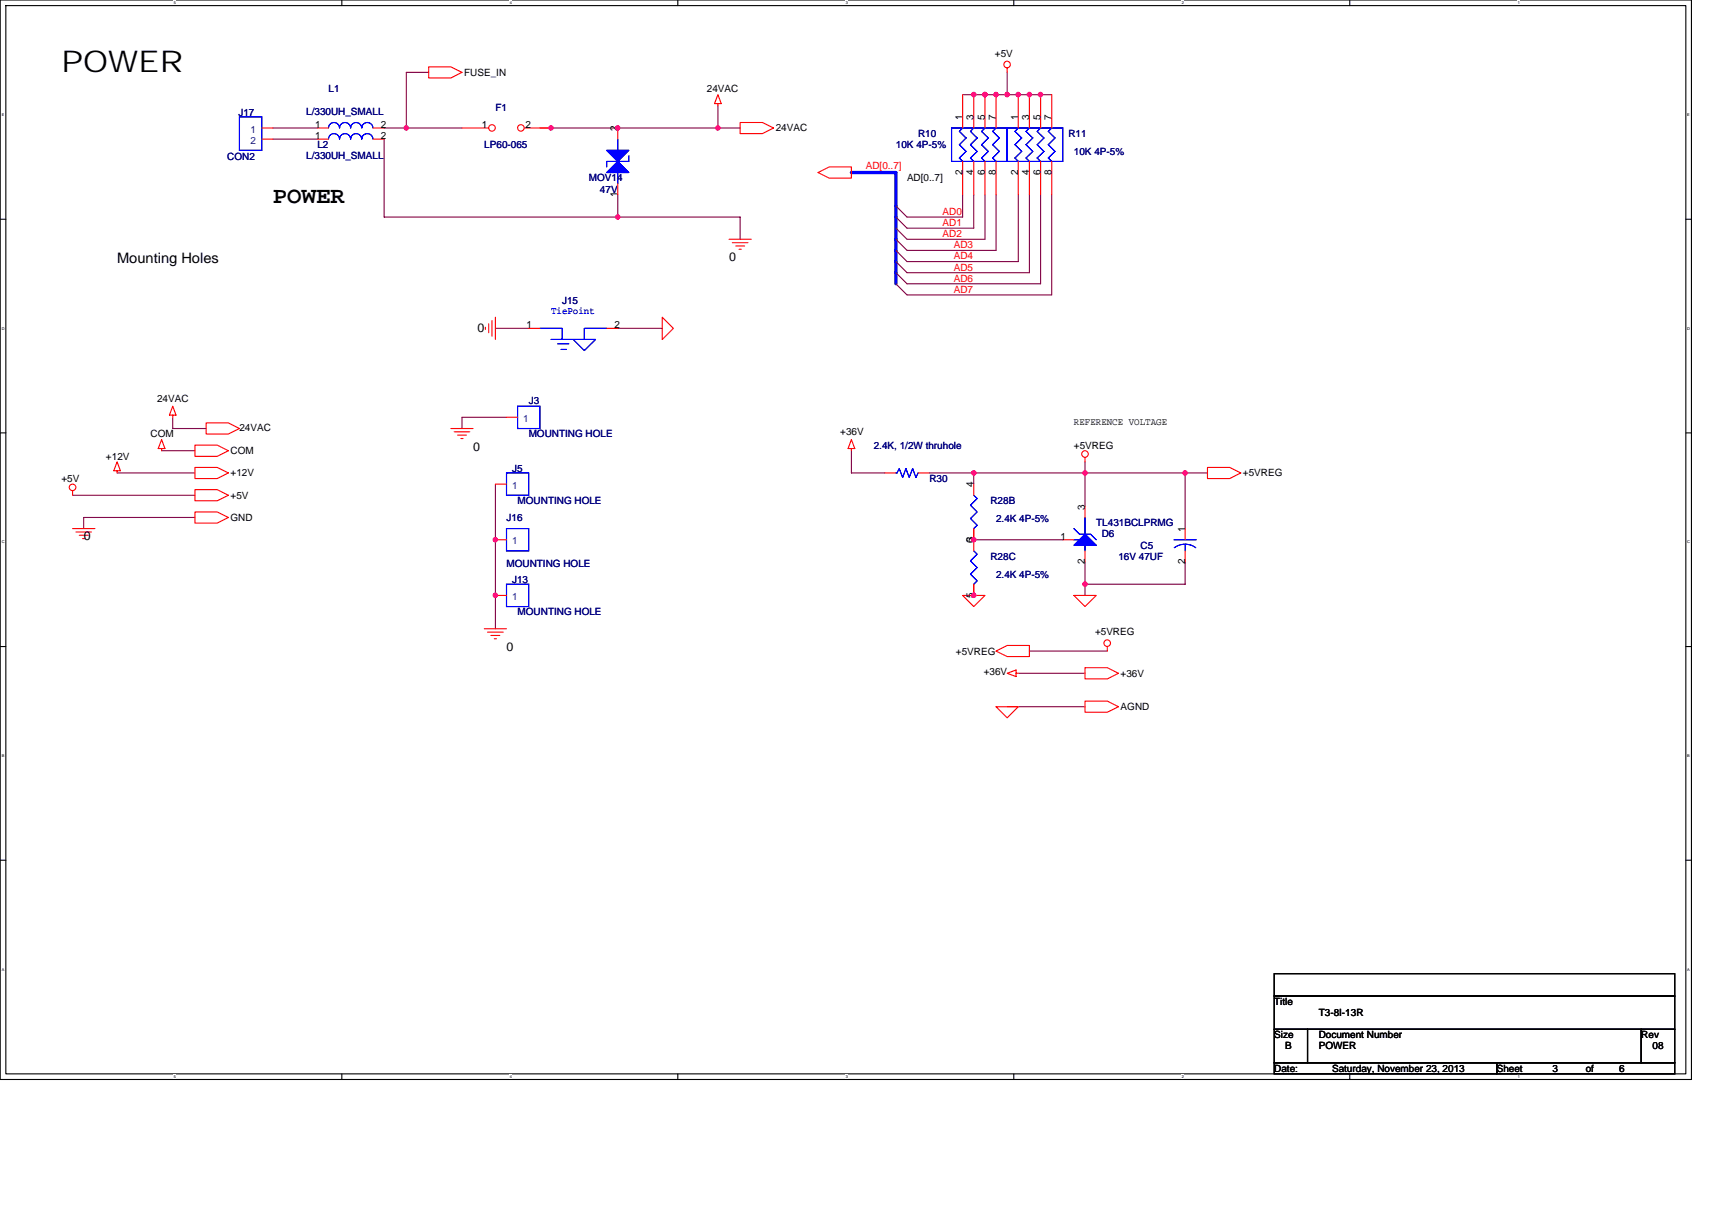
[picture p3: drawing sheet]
<svg xmlns="http://www.w3.org/2000/svg" width="297mm" height="210mm" viewBox="0 0 297 210" stroke-linecap="round" stroke-linejoin="round" font-family="sans-serif">
<path d="M0 0h293.5v187.3h-293.5zM1 1h291.5v185.3h-291.5z" fill="none" stroke="#000" stroke-width=".19"/>
<g fill="#fff">
<path d="M30.2 .1h.3v.8h-.3z"/>
<path d="M30.2 186.4h.3v.8h-.3z"/>
</g>
<path d="M59.3 0v1M59.3 186.3v1" fill="none" stroke="#000" stroke-width=".19"/>
<g fill="#fff">
<path d="M88.5 .1h.3v.8h-.3z"/>
<path d="M88.5 186.4h.3v.8h-.3z"/>
</g>
<path d="M117.6 0v1M117.6 186.3v1" fill="none" stroke="#000" stroke-width=".19"/>
<g fill="#fff">
<path d="M146.7 .1h.4v.8h-.4z"/>
<path d="M146.7 186.4h.4v.8h-.4z"/>
</g>
<path d="M175.9 0v1M175.9 186.3v1" fill="none" stroke="#000" stroke-width=".19"/>
<g fill="#fff">
<path d="M205 .1h.4v.8h-.4z"/>
<path d="M205 186.4h.4v.8h-.4z"/>
</g>
<path d="M234.2 0v1M234.2 186.3v1" fill="none" stroke="#000" stroke-width=".19"/>
<g fill="#fff">
<path d="M263.3 .1h.4v.8h-.4z"/>
<path d="M263.3 186.4h.4v.8h-.4z"/>
<path d="M.3 19.5h.4v.8h-.4z"/>
<path d="M292.8 19.5h.4v.8h-.4z"/>
<path d="M.3 56.6h.5v.7h-.5z"/>
<path d="M292.8 56.6h.4v.7h-.4z"/>
</g>
<path d="M0 38h1M292.5 38h1" fill="none" stroke="#000" stroke-width=".19"/>
<g fill="#fff">
<path d="M.3 93.6h.5v.8h-.5z"/>
<path d="M292.8 93.6h.4v.8h-.4z"/>
</g>
<path d="M0 75.1h1M292.5 75.1h1" fill="none" stroke="#000" stroke-width=".19"/>
<g fill="#fff">
<path d="M.3 130.7h.4v.7h-.4z"/>
<path d="M292.8 130.7h.4v.7h-.4z"/>
</g>
<path d="M0 112.2h1M292.5 112.2h1" fill="none" stroke="#000" stroke-width=".19"/>
<g fill="#fff">
<path d="M.3 167.7h.4v.8h-.4z"/>
<path d="M292.8 167.7h.4v.8h-.4z"/>
</g>
<path d="M0 149.2h1M292.5 149.2h1M221.1 178.6h5.8v5.8h-5.8zM221.1 168.9h69.5v3.9h-69.5zM221.1 172.8h69.5v5.8h-69.5zM226.9 178.6h57.9v5.8h-57.9zM284.8 178.6h5.8v5.8h-5.8zM221.1 184.4h38.6v1.9h-38.6zM259.7 184.4h30.9v1.9h-30.9z" fill="none" stroke="#000" stroke-width=".19"/>
<g fill="none" stroke="#800040" stroke-width=".19">
<path d="M74.4 12.6h-3.9v9.6M124.6 18.4v3.8M167 16.4h15.5M174.7 12.6v3.8M47.3 24.1h7.8M47.3 22.2h7.8M66.7 22.2h13.5M66.7 24.1v13.6h61.7v3.8M93.7 22.2h34.7M107.2 33.8v3.9M167 33.8v3.9h-9.6l-2-2M168.9 33.8v5.8h-11.5l-2-1.9"/>
<path d="M170.9 33.8v7.7h-13.5l-2-1.9M172.8 33.8v9.6h-15.4l-2-1.9M176.7 33.8v11.6h-19.3l-2-2M178.6 33.8v13.5h-21.2l-2-1.9M180.5 33.8v15.4h-23.1l-2-1.9M182.5 33.8v17.4h-25.1l-2-2M86 57h5.7M107.2 57h7.7M28 78.2h5.8M30 72.4v1.9h5.8M87.9 72.4h-7.7v1.9M147.7 78.2v3.8h5.8"/>
<path d="M12.6 85.9h21.2M20.3 82h13.5M33.8 89.8h-19.3v1.9M86 84v25.1M161.2 82h48.3M168.9 82v2M168.9 91.7v1.9h15.5M188.3 97.5v3.8h17.3v-3.8M188.3 80.1v7.7M205.6 82v9.7M168.9 101.3v2M176.7 116.8h11.6"/>
<path d="M178.6 112.9h13.5M188.3 101.3v2M174.7 122.6h13.6"/>
</g>
<g fill="#f0f" stroke="#f0f" stroke-width=".19">
<circle cx="70.5" cy="22.2" r=".38"/>
<circle cx="107.2" cy="37.6" r=".38"/>
<circle cx="95.6" cy="22.2" r=".38"/>
<circle cx="107.2" cy="22.2" r=".38"/>
<circle cx="124.5" cy="22.2" r=".38"/>
<circle cx="172.8" cy="16.4" r=".38"/>
<circle cx="180.5" cy="16.4" r=".38"/>
<circle cx="170.9" cy="16.4" r=".38"/>
<circle cx="169" cy="16.4" r=".38"/>
<circle cx="176.7" cy="16.4" r=".38"/>
<circle cx="174.7" cy="16.4" r=".38"/>
<circle cx="85.9" cy="103.3" r=".38"/>
<circle cx="85.9" cy="93.6" r=".38"/>
<circle cx="178.6" cy="16.4" r=".38"/>
<circle cx="169" cy="93.6" r=".38"/>
<circle cx="188.3" cy="101.3" r=".38"/>
<circle cx="169" cy="103.3" r=".38"/>
<circle cx="205.6" cy="82" r=".38"/>
<circle cx="169" cy="82" r=".38"/>
<circle cx="188.3" cy="82" r=".38"/>
</g>
<path d="M147.7 29.9h7.7v19.3" fill="none" stroke="#00f" stroke-width=".57"/>
<g fill="none" stroke="#f00" stroke-width=".19">
<path d="M74.4 11.6h3.8l2 1-2 .9h-3.8zM124.6 16.4l.5 1.6h-1.1zM124.6 18v.4M174.7 11.8v.8M45.4 22.2h1.9M45.4 24.1h1.9M55.1 22.2h1.9M64.7 22.2h2M107.2 22.2v1.9M107.2 31.9v1.9M128.4 21.3h3.9l1.9 .9-1.9 1h-3.9zM141.9 29.9l2-.9h3.8v1.9h-3.8z"/>
<path d="M84.2 56.8v.3M84.8 56.2v1.5M85.4 55.6v2.7M86 55v3.9M91.7 57h2M105.3 57h1.9M114.9 55l1.9 2-1.9 1.9zM126.5 41.5h3.8M127.1 42.1h2.7M127.7 42.7h1.5M128.2 43.2h.4M28 76.3l.6 1.5h-1.2z"/>
<path d="M28 77.8v.4M30 70.5l.5 1.5h-1.1zM30 72v.4M33.8 77.2h3.9l1.9 1-1.9 1h-3.9zM35.8 73.4h3.8l1.9 .9-1.9 1h-3.8zM78.2 74.3h3.9M78.8 74.9h2.7M79.4 75.5h1.5M80 76.1h.3M87.9 72.4h1.9M147.7 76.3l.6 1.5h-1.2zM147.7 77.8v.4"/>
<path d="M188.3 79.4v.7M12.6 91.7h3.9M12.6 85.1v.8M13.2 92.3h2.7M13.8 92.9h1.5M14.3 93.4h.4M20.3 80.1l.6 1.6h-1.2zM20.3 81.7v.3M33.8 84.9h3.9l1.9 1-1.9 1h-3.9zM33.8 81.1h3.9l1.9 .9-1.9 1h-3.9zM33.8 88.8h3.9l1.9 1-1.9 .9h-3.9zM86 93.6h1.9"/>
<path d="M86 84h1.9M153.5 82h1.9M159.3 82h1.9M168.9 84v1.9M168.9 91.7v3.9M184.4 93.6h1.9M188.3 87.8v2M188.3 95.6v1.9M209.5 81.1h3.9l1.9 .9-1.9 1h-3.9zM84 109.1h3.9M84.6 109.7h2.7M85.2 110.2h1.5"/>
<path d="M85.8 110.8h.3M86 103.3h1.9M167 103.3h3.9l-2 1.9zM168.9 101.3v2M172.8 112.9l1.9-.9h3.9v1.9h-3.9zM174.7 116.8l1.6-.6v1.2zM176.3 116.8h.4M186.3 103.3h3.9l-1.9 1.9zM188.3 115.8h3.8l2 1-2 1h-3.8zM192.1 112.2v.7M172.8 122.6h3.9l-2 1.9zM188.3 121.6h3.8l2 1-2 .9h-3.8z"/>
<circle cx="174.7" cy="11.2" r=".57"/>
<circle cx="188.3" cy="78.8" r=".57"/>
<circle cx="12.6" cy="84.5" r=".57"/>
<circle cx="192.1" cy="111.6" r=".57"/>
</g>
<g fill="none" stroke="#00f" stroke-width=".19">
<path d="M41.5 20.3h3.9v5.8h-3.9zM57 22.2a.95 .95 0 0 1 1-.9 .95 .95 0 0 1 .9 .9 .96 .96 0 0 1 1-.9 .96 .96 0 0 1 .9 .9M60.9 22.2a.95 .95 0 0 1 .9-.9 .95 .95 0 0 1 1 .9 .97 .97 0 0 1 .9-.9 .97 .97 0 0 1 1 .9M107.2 24.1v7.8M109.1 27v1h-3.8v1M93.7 57h3.8v1.9M95.6 58.9h3.9M96.8 59.6h1.9M99.5 58.9h3.8l-1.9 1.9zM105.3 57h-3.9v1.9M89.8 70.5h3.9v3.8h-3.9zM97.3 60.6h1"/>
<path d="M87.9 91.7h3.8v3.9h-3.8zM87.9 82h3.8v3.9h-3.8zM155.4 82h.2l.4-.7 .6 1.5 .6-1.5 .6 1.5 .5-1.5 .6 1.5 .4-.8M168.9 95.6l.6 .5-1.1 1.2 1.1 1.2-1.1 1.1 1.1 1.2-.6 .5M168.9 85.9l.6 .6-1.1 1.2 1.1 1.1-1.1 1.2 1.1 1.1-.6 .6M186.3 91.7l1 1h1.9l1 .9M186.3 93.6h1M188.3 89.8v2.9M188.3 94.6v1M87.9 101.3h3.8v3.9h-3.8z"/>
</g>
<g fill="#00f" stroke="#00f" stroke-width=".19">
<path d="M107.2 28l1.9 1.9h-3.8z" fill-rule="evenodd"/>
<path d="M105.3 26.1h3.8l-1.9 1.9z" fill-rule="evenodd"/>
<path d="M107.2 28l1.9 1.9h-3.8z" fill-rule="evenodd"/>
<path d="M105.3 26.1h3.8l-1.9 1.9z" fill-rule="evenodd"/>
<path d="M188.3 92.7l1.9 1.9h-3.9z" fill-rule="evenodd"/>
<path d="M188.3 92.7l1.9 1.9h-3.9z" fill-rule="evenodd"/>
</g>
<circle cx="85.4" cy="22.2" r=".57" fill="#fff" stroke="#f00" stroke-width=".19"/>
<path d="M80.2 22.2h4.6" fill="none" stroke="#f00" stroke-width=".19"/>
<circle cx="90.4" cy="22.2" r=".57" fill="#fff" stroke="#f00" stroke-width=".19"/>
<g fill="none" stroke="#f00" stroke-width=".19">
<path d="M167 16.4v5.8M168.9 16.4v5.8M170.9 16.4v5.8M172.8 16.4v5.8M176.7 16.4v5.8M178.6 16.4v5.8M180.5 16.4v5.8M182.5 16.4v5.8M55.1 24.1h1.9M64.7 24.1h2M91 22.2h4.6M167 28v5.8"/>
<path d="M168.9 28v5.8M170.9 28v5.8M172.8 28v5.8M176.7 28v5.8M178.6 28v5.8M180.5 28v5.8M182.5 28v5.8M205.6 91.7v1.9M205.6 95.6v1.9"/>
</g>
<g fill="none" stroke="#00f" stroke-width=".19">
<path d="M57 24.1a.95 .95 0 0 1 1-.9 .95 .95 0 0 1 .9 .9 .96 .96 0 0 1 1-.9 .96 .96 0 0 1 .9 .9M60.9 24.1a.95 .95 0 0 1 .9-.9 .95 .95 0 0 1 1 .9 .97 .97 0 0 1 .9-.9 .97 .97 0 0 1 1 .9M165.1 22.2h9.6v5.8h-9.6zM167 22.2l-.5 .6 1.1 1.1-1.1 1.2 1.1 1.2-1.1 1.1 .5 .6M168.9 22.2l-.5 .6 1.1 1.1-1.1 1.2 1.1 1.2-1.1 1.1 .5 .6M170.9 22.2l-.6 .6 1.2 1.1-1.2 1.2 1.2 1.2-1.2 1.1 .6 .6M172.8 22.2l-.6 .6 1.2 1.1-1.2 1.2 1.2 1.2-1.2 1.1 .6 .6M174.7 22.2h9.7v5.8h-9.7zM176.7 22.2l-.6 .6 1.2 1.1-1.2 1.2 1.2 1.2-1.2 1.1 .6 .6M178.6 22.2l-.6 .6 1.2 1.1-1.2 1.2 1.2 1.2-1.2 1.1 .6 .6M180.5 22.2l-.5 .6 1.1 1.1-1.1 1.2 1.1 1.2-1.1 1.1 .5 .6M182.5 22.2l-.6 .6 1.1 1.1-1.1 1.2 1.1 1.2-1.1 1.1 .6 .6"/>
<path d="M203.7 93.6h3.9M203.7 95a3.1 3.1 0 0 1 3.8 0M205.6 94.4v1.2"/>
</g>
<g fill="#f0f" stroke="#f0f" stroke-width=".19">
<circle cx="70.5" cy="22.2" r=".38"/>
<circle cx="107.2" cy="37.6" r=".38"/>
<circle cx="95.6" cy="22.2" r=".38"/>
<circle cx="107.2" cy="22.2" r=".38"/>
<circle cx="124.5" cy="22.2" r=".38"/>
<circle cx="172.8" cy="16.4" r=".38"/>
<circle cx="180.5" cy="16.4" r=".38"/>
<circle cx="170.9" cy="16.4" r=".38"/>
<circle cx="169" cy="16.4" r=".38"/>
<circle cx="176.7" cy="16.4" r=".38"/>
<circle cx="174.7" cy="16.4" r=".38"/>
<circle cx="85.9" cy="103.3" r=".38"/>
<circle cx="85.9" cy="93.6" r=".38"/>
<circle cx="178.6" cy="16.4" r=".38"/>
<circle cx="169" cy="93.6" r=".38"/>
<circle cx="188.3" cy="101.3" r=".38"/>
<circle cx="169" cy="103.3" r=".38"/>
<circle cx="205.6" cy="82" r=".38"/>
<circle cx="169" cy="82" r=".38"/>
<circle cx="188.3" cy="82" r=".38"/>
</g>
<text font-size="5.2" x="10.7" y="12.5">POWER</text>
<text font-size="4" x="47.3" y="35.2">POWER</text>
<text font-size="2.5" x="20.3" y="45.7">Mounting Holes</text>
<g font-size="2.1">
<text x="126.5" y="45.3">0</text>
<text x="82.9" y="57.5">0</text>
<text x="82.1" y="78.2">0</text>
<text x="14.5" y="93.6">0</text>
<text x="87.9" y="112.9">0</text>
</g>
<g font-size="1.7">
<text x="172.6" y="9.9">+5V</text>
<text x="80.5" y="13.1">FUSE_IN</text>
<text x="122.6" y="16">24VAC</text>
<text x="54.7" y="22.2">1</text>
<text x="66.1" y="22.2">2</text>
<text x="83.6" y="22.2">1</text>
<text x="91.2" y="22.2">2</text>
<text x="107.2" y="22.8" transform="rotate(-90 107.2 22.8)">2</text>
<text x="134.6" y="22.8">24VAC</text>
<text x="167" y="20.8" transform="rotate(-90 167 20.8)">1</text>
<text x="168.9" y="20.8" transform="rotate(-90 168.9 20.8)">3</text>
<text x="170.9" y="20.8" transform="rotate(-90 170.9 20.8)">5</text>
<text x="172.8" y="20.8" transform="rotate(-90 172.8 20.8)">7</text>
<text x="176.7" y="20.8" transform="rotate(-90 176.7 20.8)">1</text>
<text x="178.6" y="20.8" transform="rotate(-90 178.6 20.8)">3</text>
<text x="180.5" y="20.8" transform="rotate(-90 180.5 20.8)">5</text>
<text x="182.5" y="20.8" transform="rotate(-90 182.5 20.8)">7</text>
<text x="54.7" y="24.1">1</text>
<text x="66.1" y="24.1">2</text>
<text x="107.2" y="34.2" transform="rotate(-90 107.2 34.2)">1</text>
<text x="157.4" y="31.5">AD[0..7]</text>
<text x="167" y="30.3" transform="rotate(-90 167 30.3)">2</text>
<text x="168.9" y="30.3" transform="rotate(-90 168.9 30.3)">4</text>
<text x="170.9" y="30.3" transform="rotate(-90 170.9 30.3)">6</text>
<text x="172.8" y="30.3" transform="rotate(-90 172.8 30.3)">8</text>
<text x="176.7" y="30.3" transform="rotate(-90 176.7 30.3)">2</text>
<text x="178.6" y="30.3" transform="rotate(-90 178.6 30.3)">4</text>
<text x="180.5" y="30.3" transform="rotate(-90 180.5 30.3)">6</text>
<text x="182.5" y="30.3" transform="rotate(-90 182.5 30.3)">8</text>
<text x="91.4" y="56.9">1</text>
<text x="106.6" y="56.9">2</text>
<text x="27.3" y="69.7">24VAC</text>
<text x="26.1" y="75.9">COM</text>
<text x="41.5" y="74.7">24VAC</text>
<text x="145.8" y="75.5">+36V</text>
<text x="186.3" y="77.8">+5VREG</text>
<text x="186.3" y="73.8">REFERENCE VOLTAGE</text>
<text x="10.7" y="83.6">+5V</text>
<text x="18.4" y="79.7">+12V</text>
<text x="40" y="82.6">+12V</text>
<text x="40" y="78.8">COM</text>
<text x="215.7" y="82.6">+5VREG</text>
<text x="40" y="86.5">+5V</text>
<text x="168.9" y="84.6" transform="rotate(-90 168.9 84.6)">4</text>
<text x="188.2" y="88.4" transform="rotate(-90 188.2 88.4)">3</text>
<text x="40" y="90.4">GND</text>
<text x="168.9" y="94.2" transform="rotate(-90 168.9 94.2)">63</text>
<text x="184" y="93.6">1</text>
<text x="205.6" y="92.3" transform="rotate(-90 205.6 92.3)">1</text>
<text x="188.2" y="97.9" transform="rotate(-90 188.2 97.9)">2</text>
<text x="205.6" y="97.9" transform="rotate(-90 205.6 97.9)">2</text>
<text x="168.9" y="103.7" transform="rotate(-90 168.9 103.7)">5</text>
<text x="165.9" y="113.7">+5VREG</text>
<text x="190" y="110.2">+5VREG</text>
<text x="170.7" y="117.2">+36V</text>
<text x="194.4" y="117.4">+36V</text>
<text x="194.4" y="123.2">AGND</text>
<text x="221.1" y="174.3">Title</text>
<text x="228.8" y="176.3">T3-8I-13R</text>
<text x="221.1" y="180.1">Size</text>
<text x="221.1" y="185.9">Date:</text>
<text x="223" y="182.1">B</text>
<text x="228.8" y="180.1">Document Number</text>
<text x="228.8" y="182.1">POWER</text>
<text x="231.1" y="185.9">Saturday, November 23, 2013</text>
<text x="259.7" y="185.9">Sheet</text>
<text x="269.3" y="185.9">3</text>
<text x="275.1" y="185.9">of</text>
<text x="280.9" y="185.9">6</text>
<text x="284.8" y="180.1">Rev</text>
<text x="286.7" y="182.1">08</text>
</g>
<g font-size="1.7" fill="#000080">
<text x="57" y="16">L1</text>
<text x="41.4" y="20.1">J17</text>
<text x="53.1" y="19.9">L/330UH_SMALL</text>
<text x="86" y="19.3">F1</text>
<text x="159.3" y="23.7">R10</text>
<text x="185.4" y="23.7">R11</text>
<text x="39.4" y="27.8">CON2</text>
<text x="53.1" y="27.6">L/330UH_SMALL</text>
<text x="55.1" y="25.7">L2</text>
<text x="84" y="25.7">LP60-065</text>
<text x="155.4" y="25.7">10K 4P-5%</text>
<text x="186.3" y="26.8">10K 4P-5%</text>
<text x="102.2" y="31.5">MOV14</text>
<text x="104.1" y="33.4">47V</text>
<text x="97.5" y="52.7">J15</text>
<text x="91.7" y="70.1">J3</text>
<text x="91.7" y="75.9">MOUNTING HOLE</text>
<text x="151.6" y="77.8">2.4K, 1/2W thruhole</text>
<text x="88.9" y="81.9">J5</text>
<text x="161.2" y="83.6">R30</text>
<text x="89.8" y="87.5">MOUNTING HOLE</text>
<text x="171.8" y="87.5">R28B</text>
<text x="87.9" y="90.4">J16</text>
<text x="172.8" y="90.6">2.4K 4P-5%</text>
<text x="190.2" y="91.3">TL431BCLPRMG</text>
<text x="191.2" y="93.2">D6</text>
<text x="197.9" y="95.2">C5</text>
<text x="87.9" y="98.3">MOUNTING HOLE</text>
<text x="88.9" y="101.2">J13</text>
<text x="171.8" y="97.1">R28C</text>
<text x="172.8" y="100.2">2.4K 4P-5%</text>
<text x="194.1" y="97.1">16V 47UF</text>
<text x="89.8" y="106.8">MOUNTING HOLE</text>
</g>
<g font-size="1.7" fill="#004080">
<text x="43.5" y="23">1</text>
<text x="43.5" y="24.9">2</text>
<text x="90.8" y="73.2">1</text>
<text x="88.9" y="84.8">1</text>
<text x="88.9" y="94.4">1</text>
<text x="88.9" y="104.1">1</text>
</g>
<g font-size="1.7" fill="#f00">
<text x="150.2" y="29.4">AD[0..7]</text>
<text x="163.6" y="37.3">AD0</text>
<text x="163.6" y="41.1">AD2</text>
<text x="163.6" y="39.2">AD1</text>
<text x="165.5" y="43.1">AD3</text>
<text x="165.5" y="46.9">AD5</text>
<text x="165.5" y="45">AD4</text>
<text x="165.5" y="50.8">AD7</text>
<text x="165.5" y="48.9">AD6</text>
</g>
<text font-size="1.7" fill="#00f" x="95.6" y="54.5">TiePoint</text>
<g font-size=".7">
<text x="30.2" y=".7">5</text>
<text x="88.5" y=".7">4</text>
<text x="146.7" y=".7">3</text>
<text x="205" y=".7">2</text>
<text x="263.3" y=".7">1</text>
<text x=".3" y="20.1">E</text>
<text x="292.8" y="20.1">E</text>
<text x=".3" y="57.2">D</text>
<text x="292.8" y="57.2">D</text>
<text x=".3" y="94.2">C</text>
<text x="292.8" y="94.2">C</text>
<text x=".3" y="131.3">B</text>
<text x="292.8" y="131.3">B</text>
<text x=".3" y="168.4">A</text>
<text x="292.8" y="168.4">A</text>
<text x="30.2" y="187">5</text>
<text x="88.5" y="187">4</text>
<text x="146.7" y="187">3</text>
<text x="205" y="187">2</text>
<text x="263.3" y="187">1</text>
</g>
</svg>
